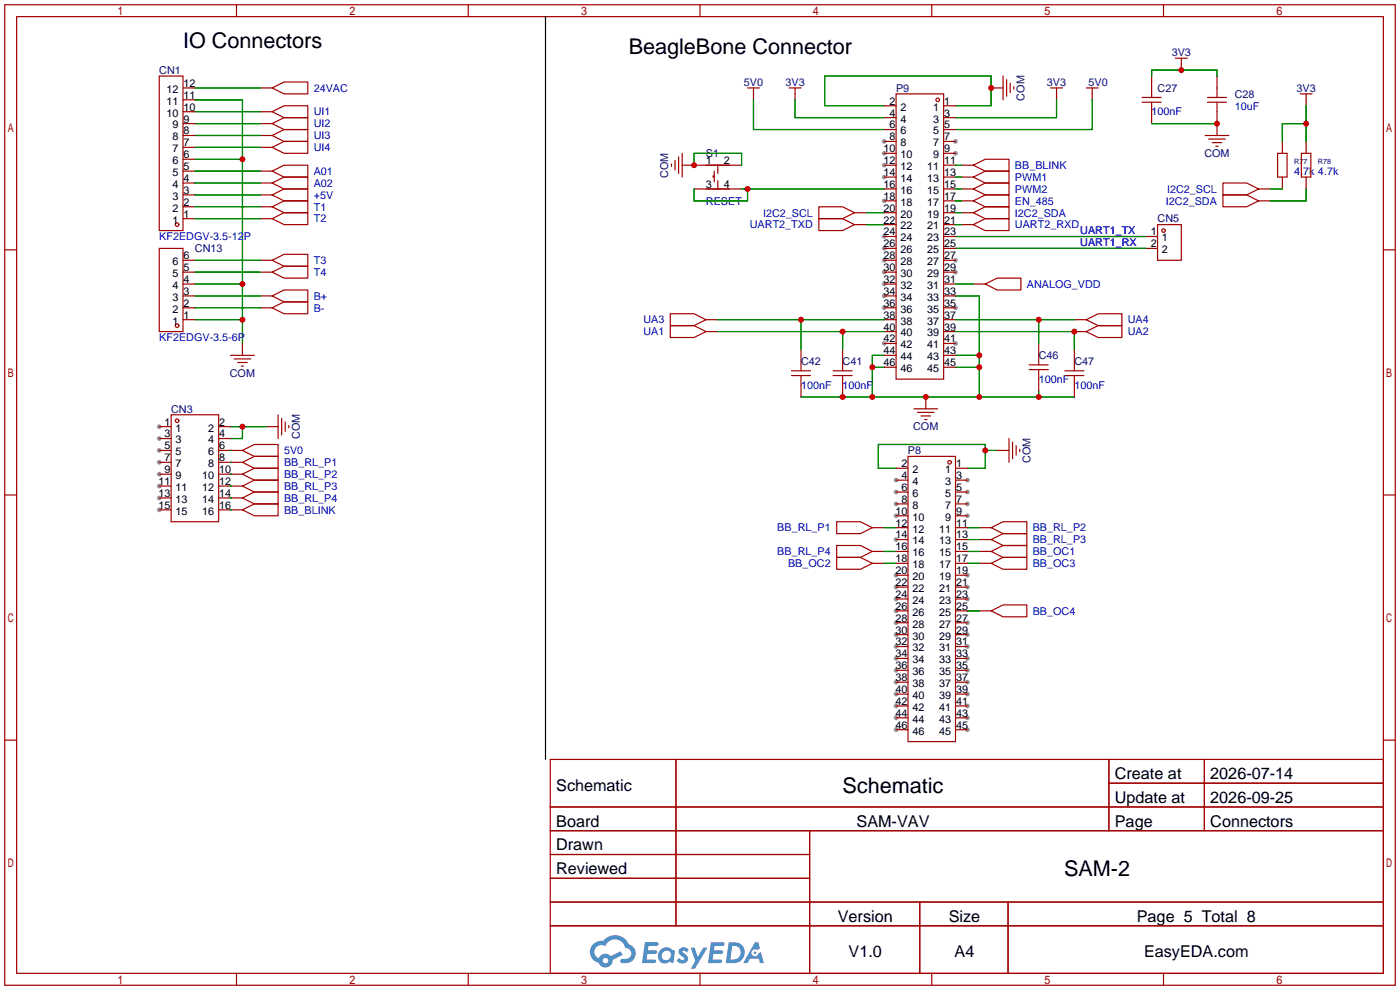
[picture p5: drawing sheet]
<svg xmlns="http://www.w3.org/2000/svg" width="299mm" height="212mm" viewBox="0 0 299 212" stroke-linecap="round" stroke-linejoin="round" font-family="sans-serif">
<g fill="#999">
<circle cx="189" cy="73.4" r=".51"/>
<circle cx="204.2" cy="30.2" r=".51"/>
<circle cx="204.2" cy="32.8" r=".51"/>
<circle cx="189" cy="65.8" r=".51"/>
<circle cx="189" cy="63.2" r=".51"/>
<circle cx="189" cy="60.7" r=".51"/>
<circle cx="189" cy="58.2" r=".51"/>
<circle cx="189" cy="55.6" r=".51"/>
<circle cx="189" cy="53.1" r=".51"/>
<circle cx="189" cy="50.5" r=".51"/>
<circle cx="204.2" cy="55.6" r=".51"/>
<circle cx="204.2" cy="58.2" r=".51"/>
<circle cx="189" cy="42.9" r=".51"/>
<circle cx="189" cy="37.8" r=".51"/>
<circle cx="204.2" cy="65.8" r=".51"/>
<circle cx="189" cy="35.3" r=".51"/>
<circle cx="189" cy="32.8" r=".51"/>
<circle cx="189" cy="30.2" r=".51"/>
<circle cx="204.2" cy="73.4" r=".51"/>
<circle cx="191.5" cy="156" r=".51"/>
<circle cx="206.8" cy="102.6" r=".51"/>
<circle cx="191.5" cy="153.4" r=".51"/>
<circle cx="206.8" cy="105.2" r=".51"/>
<circle cx="191.5" cy="150.9" r=".51"/>
<circle cx="206.8" cy="107.7" r=".51"/>
<circle cx="191.5" cy="148.3" r=".51"/>
<circle cx="206.8" cy="110.2" r=".51"/>
<circle cx="191.5" cy="145.8" r=".51"/>
<circle cx="191.5" cy="143.3" r=".51"/>
<circle cx="191.5" cy="140.7" r=".51"/>
<circle cx="191.5" cy="138.2" r=".51"/>
<circle cx="191.5" cy="135.6" r=".51"/>
<circle cx="206.8" cy="122.9" r=".51"/>
<circle cx="191.5" cy="133.1" r=".51"/>
<circle cx="206.8" cy="125.5" r=".51"/>
<circle cx="191.5" cy="130.6" r=".51"/>
<circle cx="206.8" cy="128" r=".51"/>
<circle cx="191.5" cy="128" r=".51"/>
<circle cx="191.5" cy="125.5" r=".51"/>
<circle cx="206.8" cy="133.1" r=".51"/>
<circle cx="191.5" cy="122.9" r=".51"/>
<circle cx="206.8" cy="135.6" r=".51"/>
<circle cx="206.8" cy="138.2" r=".51"/>
<circle cx="206.8" cy="140.7" r=".51"/>
<circle cx="191.5" cy="115.3" r=".51"/>
<circle cx="206.8" cy="143.3" r=".51"/>
<circle cx="206.8" cy="145.8" r=".51"/>
<circle cx="191.5" cy="110.2" r=".51"/>
<circle cx="206.8" cy="148.3" r=".51"/>
<circle cx="191.5" cy="107.7" r=".51"/>
<circle cx="206.8" cy="150.9" r=".51"/>
<circle cx="191.5" cy="105.2" r=".51"/>
<circle cx="206.8" cy="153.4" r=".51"/>
<circle cx="191.5" cy="102.6" r=".51"/>
<circle cx="206.8" cy="156" r=".51"/>
<circle cx="34" cy="91.2" r=".51"/>
<circle cx="34" cy="93.7" r=".51"/>
<circle cx="34" cy="96.3" r=".51"/>
<circle cx="34" cy="98.8" r=".51"/>
<circle cx="34" cy="101.3" r=".51"/>
<circle cx="34" cy="103.9" r=".51"/>
<circle cx="34" cy="106.4" r=".51"/>
<circle cx="34" cy="109" r=".51"/>
</g>
<g fill="none" stroke="#a10000" stroke-width=".25">
<path d="M1 1h297.2v209.6h-297.2zM3.6 3.6h292.1v204.4h-292.1zM50.5 1v2.6M100.1 1v2.6M149.6 1v2.6M199.1 1v2.6M248.7 1v2.6M1 53.4h2.6M295.7 53.4h2.5M1 105.8h2.6M295.7 105.8h2.5M1 158.2h2.6"/>
<path d="M295.7 158.2h2.5M117.6 162.3h178.1v45.7h-178.1zM117.6 172.5h178.1M117.6 177.5h178.1M144.5 162.3v35.6M173 177.5v30.5M237 162.3v15.2M237 167.4h58.7M257.4 162.3v15.2M117.6 182.6h55.4M117.6 192.8h178.1M117.6 187.7h55.4"/>
<path d="M117.6 197.9h178.1M196.6 192.8v15.2M215.4 192.8v15.2M50.5 208v2.6M100.1 208v2.6M149.6 208v2.6M199.1 208v2.6M248.7 208v2.6"/>
</g>
<g fill="#5487ff">
<path d="M145.3 202.7a1.3 1.3 0 0 1 1.9 .3l-.4 .6a.54 .54 0 0 0-.9-.2l.1 .2a1.34 1.34 0 0 1 .9 1.8 1.47 1.47 0 0 1-2.3-.1l.5-.6 .8 .5a.31 .31 0 0 0 .4-.3 .31 .31 0 0 0-.3-.4 1.12 1.12 0 0 1-.7-1.8z"/>
<path d="M147.6 202.5h.9l.6 2 1.2-2h.9l-2.7 4.6h-.9l1-1.7z"/>
<path d="M137.8 201.4h1.7a1.31 1.31 0 0 1 1.2 .2 .4 .4 0 0 1-.3 .5l-1.8 .1-.1 .9h1.6a.4 .4 0 0 1 .4 .4 .4 .4 0 0 1-.5 .4h-1.6l-.2 1.2h1.4a.46 .46 0 0 1 .5 0 .46 .46 0 0 1 .1 .5l-.4 .2h-2.6z"/>
<path d="M151.9 201.4h1.7a1.32 1.32 0 0 1 1.2 .2 .39 .39 0 0 1-.3 .5l-1.8 .1-.1 .9h1.6a.4 .4 0 0 1 .4 .4 .4 .4 0 0 1-.4 .4h-1.7l-.2 1.2h1.4a.46 .46 0 0 1 .5 0 .46 .46 0 0 1 .1 .5l-.4 .2h-2.6z"/>
<path d="M161.3 201.4h.8l.3 1.3-.6 .4a.75 .75 0 0 0-1.1 .3 .75 .75 0 0 0 .5 1 .75 .75 0 0 0 .9-.7l.5-.2 .6 2.3h-.8l-.3-.9h-1.8l-.5 .9h-1z"/>
<path d="M155.7 201.4l-.6 4.4h1.5a2.27 2.27 0 0 0 2.6-2.2 2.27 2.27 0 0 0-2.7-2.2zM156.5 202.1a1.5 1.5 0 0 1 1.8 1.6 1.5 1.5 0 0 1-1.9 1.4h-.3z"/>
<path d="M141.2 203a1.6 1.6 0 0 0-.3 2.3 1.6 1.6 0 0 0 2.3 .2l.7 .3 .3-2.4-.1-.3-.5-.1a1.58 1.58 0 0 0-2.4 0zM141.8 203.5a.98 .98 0 0 1 1.6 .4 .98 .98 0 0 1-1.1 1.3 .94 .94 0 0 1-.9-.7 .94 .94 0 0 1 .4-1z"/>
<path d="M126.8 201.8a2.37 2.37 0 0 0 1.1 4 1.54 1.54 0 0 0 1.8 1 1.54 1.54 0 0 0 1.2-1.6l2.2-1.1-.5-.8-2 1a1.57 1.57 0 0 0-2.7 .5 1.5 1.5 0 0 1-.7-2.1 1.5 1.5 0 0 1 2.2-.5 2.23 2.23 0 0 1 2.3-1.4 2.23 2.23 0 0 1 2 1.8 1.16 1.16 0 0 1 1.2 1.1 1.16 1.16 0 0 1-1.1 1.2h-.7a.47 .47 0 0 0-.5 .4 .47 .47 0 0 0 .4 .5 2.17 2.17 0 0 0 2.5-.9 2.17 2.17 0 0 0-.3-2.7l-.8-.4a3.2 3.2 0 0 0-5.5-.7l-1.1 .1zM128.8 205.3a.6 .6 0 0 1 1.2 0 .6 .6 0 0 1-1.2 0z"/>
<circle cx="161.4" cy="203.6" r=".28"/>
</g>
<g fill="none" stroke="#008700" stroke-width=".25">
<path d="M41.7 18.8h13.9M246.1 16.3v-1.3h14v1.3M41.7 26.4h13.9M41.7 21.3h10.1v52.1M41.7 34h10.1M41.7 31.5h13.9M41.7 29h13.9M41.7 23.9h13.9M41.7 36.6h13.9M41.7 39.1h13.9M148.3 35.3v-2.5h10.2v2.5M161 21.3v6.4h28"/>
<path d="M169.9 21.3v3.8h19.1M189 22.6h-12.7v-6.3h35.5v6.3h-7.6M204.2 37.8h1.3M204.2 35.3h1.3M225.8 21.3v3.8h-21.6M233.4 21.3v6.4h-29.2M246.1 26.4h14M279.1 26.4h-5v3.8M279.1 22.6v7.6M41.7 41.7h13.9M41.7 44.2h13.9M41.7 46.7h13.9"/>
<path d="M41.7 55.6h13.9M41.7 58.2h13.9M148.3 40.4v2.5h11.5v-2.5M158.5 40.4h30.5M185.2 45.5h3.8M185.2 48h3.8M204.2 40.4h1.3M204.2 42.9h1.3M204.2 50.5h40.7M204.2 53.1h40.7M204.2 45.5h1.3M204.2 48h1.3"/>
<path d="M271.5 40.4h2.6M279.1 40.4v2.5h-7.6M41.7 63.2h13.9M41.7 60.7h10.1M41.7 68.3h10.1M41.7 65.8h13.9M153.4 68.3h35.6M153.4 70.9h35.6M171.2 68.3v6.4M180.1 70.9v3.8M186.4 78.5h2.6M189 75.9h-2.6v8.9"/>
<path d="M204.2 78.5h5.1M204.2 75.9h5.1M204.2 63.2h5.1v21.6M204.2 60.7h3.8M204.2 68.3h25.4M204.2 70.9h25.4v3.8M222 68.3v5.1M49.3 96.3h.1M49.3 98.8h.1M49.3 91.2h7.6M51.8 91.2v2.5h-2.5M171.2 84.8h58.4"/>
<path d="M210.6 96.3h2.5M222 83.6v1.2M49.3 101.3h.1M49.3 103.9h.1M49.3 106.4h.1M49.3 109h.1M189 112.8h2.5M189 117.9h2.5M191.5 100.1h-3.8v-5.1h22.9v5.1h-3.8M206.8 112.8h2.5M206.8 117.9h2.5M206.8 115.3h2.5"/>
<path d="M189 120.4h2.5M206.8 120.4h2.5M206.8 130.6h2.5"/>
</g>
<g fill="none" stroke="#a10000" stroke-width=".25">
<path d="M34 16.3h5.1v33h-5.1zM39.1 18.8h2.6M55.6 18.8h2.6M58.2 18.8l2.5-1.3h5.1v2.6h-5.1zM159.8 18.8h2.5M161 18.8v2.5M168.7 18.8h2.5M169.9 18.8v2.5M211.8 18.8h2.6M214.4 16.3v5M215.1 17v3.6M215.9 17.8v2"/>
<path d="M216.7 18.5v.6M224.5 18.8h2.6M225.8 18.8v2.5M232.2 18.8h2.5M233.4 18.8v2.5M246.1 16.3v4.5M251.2 12.4h2.5M252.5 12.4v2.6M260.1 16.3v4.5M39.1 23.9h2.6M39.1 26.4h2.6M39.1 29h2.6"/>
<path d="M39.1 31.5h2.6M39.1 36.6h2.6M39.1 39.1h2.6M39.1 34h2.6M39.1 21.3h2.6M55.6 23.9h2.6M55.6 26.4h2.6M55.6 29h2.6M55.6 31.5h2.6M55.6 36.6h2.6M55.6 39.1h2.6M58.2 23.9l2.5-1.3h5.1v2.5h-5.1z"/>
<path d="M58.2 26.4l2.5-1.3h5.1v2.6h-5.1zM58.2 29l2.5-1.3h5.1v2.5h-5.1zM58.2 31.5l2.5-1.3h5.1v2.6h-5.1zM58.2 36.6l2.5-1.3h5.1v2.5h-5.1zM58.2 39.1l2.5-1.3h5.1v2.6h-5.1zM143.5 35.1v.5M144.3 34.3v2M145 33.5v3.6M145.8 35.3h12.7M145.8 32.8v5M152.7 37.6h-.3v.2h.3M152.7 36.6v2.3"/>
<path d="M153.4 35.3v1.8M153.4 38.6v1.8M189 35.3h2.5M189 22.6h2.5M189 25.1h2.5M189 27.7h2.5M189 30.2h2.5M189 32.8h2.5M189 37.8h2.5M191.5 20.1h10.2v60.9h-10.2zM201.7 35.3h2.5M201.7 22.6h2.5"/>
<path d="M201.7 25.1h2.5M201.7 27.7h2.5M201.7 30.2h2.5M201.7 32.8h2.5M201.7 37.8h2.5M205.5 35.3h2.5M205.5 37.8h2.5M208 37.8l2.6-1.2h5v2.5h-5zM208 35.3l2.6-1.3h5v2.6h-5zM244.1 21.8h4.1M244.1 20.8h4.1M246.1 21.8v4.6"/>
<path d="M257.6 29h5M258.1 21.8h4M258.1 20.8h4M258.3 29.7h3.6M259.1 30.5h2M259.8 31.2h.5M260.1 21.8v7.2M261.4 39.1h5l2.6 1.3-2.6 1.3h-5zM273 32.8h2.1v5h-2.1zM274.1 30.2v2.6M274.1 37.8v2.6M277.9 20.1h2.5"/>
<path d="M278.1 32.8h2.1v5h-2.1zM279.1 20.1v2.5M279.1 30.2v2.6M279.1 37.8v2.6M34 53.1h5.1v17.8h-5.1zM39.1 44.2h2.6M39.1 46.7h2.6M39.1 55.6h2.6M39.1 58.2h2.6M39.1 41.7h2.6M55.6 44.2h2.6M55.6 46.7h2.6"/>
<path d="M55.6 55.6h2.6M55.6 58.2h2.6M55.6 41.7h2.6M58.2 44.2l2.5-1.3h5.1v2.6h-5.1zM58.2 46.7l2.5-1.2h5.1v2.5h-5.1zM58.2 55.6l2.5-1.2h5.1v2.5h-5.1zM58.2 58.2l2.5-1.3h5.1v2.5h-5.1zM58.2 41.7l2.5-1.3h5.1v2.5h-5.1zM148.3 40.4h10.2M175 44.2h5.1l2.5 1.3-2.5 1.2h-5.1zM175 46.7h5.1l2.5 1.3-2.5 1.3h-5.1zM182.6 45.5h2.6"/>
<path d="M182.6 48h2.6M189 45.5h2.5M189 55.6h2.5M189 58.2h2.5M189 40.4h2.5M189 50.5h2.5M189 53.1h2.5M189 48h2.5M189 42.9h2.5M201.7 45.5h2.5M201.7 55.6h2.5M201.7 58.2h2.5"/>
<path d="M201.7 40.4h2.5M201.7 50.5h2.5M201.7 53.1h2.5M201.7 48h2.5M201.7 42.9h2.5M205.5 45.5h2.5M205.5 40.4h2.5M205.5 48h2.5M205.5 42.9h2.5M208 45.5l2.6-1.3h5v2.5h-5zM208 48l2.6-1.3h5v2.6h-5zM208 42.9l2.6-1.2h5v2.5h-5z"/>
<path d="M208 40.4l2.6-1.3h5v2.6h-5zM244.9 50.5h2.5M244.9 53.1h2.5M247.4 48h5.1v7.6h-5.1zM261.4 41.7h5l2.6 1.2-2.6 1.3h-5zM269 40.4h2.5M269 42.9h2.5M39.1 63.2h2.6M39.1 65.8h2.6M39.1 68.3h2.6M39.1 60.7h2.6M49.3 75.9h5.1"/>
<path d="M50 76.7h3.6M50.8 77.5h2M51.6 78.2h.5M51.8 73.4v2.5M55.6 63.2h2.6M55.6 65.8h2.6M58.2 63.2l2.5-1.2h5.1v2.5h-5.1zM58.2 65.8l2.5-1.3h5.1v2.6h-5.1zM143.3 69.6h5l2.6 1.3-2.6 1.2h-5zM143.3 67.1h5l2.6 1.2-2.6 1.3h-5zM150.9 70.9h2.5M150.9 68.3h2.5"/>
<path d="M169.2 79.2h4M171.2 74.7v4.5M178.1 79.2h4M180.1 74.7v4.5M189 63.2h2.5M189 65.8h2.5M189 78.5h2.5M189 75.9h2.5M189 73.4h2.5M189 70.9h2.5M189 68.3h2.5M189 60.7h2.5"/>
<path d="M201.7 63.2h2.5M201.7 65.8h2.5M201.7 78.5h2.5M201.7 75.9h2.5M201.7 73.4h2.5M201.7 70.9h2.5M201.7 68.3h2.5M201.7 60.7h2.5M208 60.7h2.6M210.6 60.7l2.5-1.3h5.1v2.6h-5.1zM220 79h4M220 78h4"/>
<path d="M222 73.4v4.6M222 79v4.6M227.6 79.2h4M229.6 70.9h2.6M229.6 68.3h2.6M229.6 74.7v4.5M232.2 68.3l2.5-1.2h5.1v2.5h-5.1zM232.2 70.9l2.5-1.3h5.1v2.5h-5.1zM34 91.2h2.6M34 96.3h2.6M34 98.8h2.6M34 93.7h2.6"/>
<path d="M36.6 88.6h10.1v22.9h-10.1zM46.7 91.2h2.6M46.7 96.3h5.1M46.7 98.8h5.1M46.7 93.7h2.6M51.8 96.3l2.6-1.3h5v2.5h-5zM51.8 98.8l2.6-1.3h5v2.6h-5zM56.9 91.2h2.5M59.4 88.6v5.1M60.2 89.4v3.6M61 90.2v2M61.7 90.9v.5"/>
<path d="M169.2 80.3h4M171.2 80.3v4.5M178.1 80.3h4M180.1 80.3v4.5M194.1 97.5h10.1v61h-10.1zM195.3 87.4h5.1M196.1 88.1h3.5M196.8 88.9h2.1M197.6 89.7h.5M197.9 84.8v2.6M213.1 96.3h2.5M215.6 93.7v5.1"/>
<path d="M216.4 94.5v3.5M217.2 95.2v2.1M217.9 96v.5M227.6 80.3h4M229.6 80.3v4.5M34 101.3h2.6M34 103.9h2.6M34 106.4h2.6M34 109h2.6M46.7 101.3h5.1M46.7 103.9h5.1M46.7 106.4h5.1"/>
<path d="M46.7 109h5.1M51.8 101.3l2.6-1.2h5v2.5h-5zM51.8 103.9l2.6-1.3h5v2.6h-5zM51.8 106.4l2.6-1.2h5v2.5h-5zM51.8 109l2.6-1.3h5v2.5h-5zM178.8 119.1h5.1l2.5 1.3-2.5 1.3h-5.1zM178.8 111.5h5.1l2.5 1.3-2.5 1.2h-5.1zM178.8 116.6h5.1l2.5 1.3-2.5 1.2h-5.1zM186.4 117.9h2.6M186.4 112.8h2.6M191.5 117.9h2.6M191.5 112.8h2.6"/>
<path d="M191.5 115.3h2.6M191.5 100.1h2.6M191.5 102.6h2.6M191.5 105.2h2.6M191.5 107.7h2.6M191.5 110.2h2.6M204.2 117.9h2.6M204.2 112.8h2.6M204.2 115.3h2.6M204.2 100.1h2.6M204.2 102.6h2.6M204.2 105.2h2.6"/>
<path d="M204.2 107.7h2.6M204.2 110.2h2.6M209.3 117.9h2.5M209.3 112.8h2.5M209.3 115.3h2.5M211.8 117.9l2.6-1.3h5.1v2.5h-5.1zM211.8 112.8l2.6-1.3h5.1v2.5h-5.1zM211.8 115.3l2.6-1.3h5.1v2.6h-5.1zM186.4 120.4h2.6M191.5 120.4h2.6M191.5 130.6h2.6M191.5 138.2h2.6"/>
<path d="M191.5 135.6h2.6M191.5 122.9h2.6M191.5 133.1h2.6M191.5 125.5h2.6M191.5 128h2.6M204.2 120.4h2.6M204.2 130.6h2.6M204.2 138.2h2.6M204.2 135.6h2.6M204.2 122.9h2.6M204.2 133.1h2.6M204.2 125.5h2.6"/>
<path d="M204.2 128h2.6M209.3 120.4h2.5M209.3 130.6h2.5M211.8 120.4l2.6-1.3h5.1v2.6h-5.1zM211.8 130.6l2.6-1.3h5.1v2.5h-5.1zM191.5 156h2.6M191.5 153.4h2.6M191.5 150.9h2.6M191.5 148.3h2.6M191.5 145.8h2.6M191.5 143.3h2.6M191.5 140.7h2.6"/>
<path d="M204.2 156h2.6M204.2 153.4h2.6M204.2 150.9h2.6M204.2 148.3h2.6M204.2 145.8h2.6M204.2 143.3h2.6M204.2 140.7h2.6"/>
<circle cx="200.4" cy="21.3" r=".38"/>
<circle cx="37.8" cy="48" r=".38"/>
<circle cx="248.7" cy="49.3" r=".38"/>
<circle cx="37.8" cy="69.6" r=".38"/>
<circle cx="37.8" cy="89.9" r=".38"/>
<circle cx="202.9" cy="98.8" r=".38"/>
</g>
<path d="M116.6 3.6v158.7" fill="none" stroke="#000" stroke-width=".25"/>
<g fill="#c00">
<circle cx="210.6" cy="96.3" r=".63"/>
<circle cx="211.8" cy="18.8" r=".63"/>
<circle cx="186.4" cy="84.8" r=".63"/>
<circle cx="186.4" cy="78.5" r=".63"/>
<circle cx="197.9" cy="84.8" r=".63"/>
<circle cx="209.3" cy="84.8" r=".63"/>
<circle cx="209.3" cy="78.5" r=".63"/>
<circle cx="209.3" cy="75.9" r=".63"/>
<circle cx="222" cy="84.8" r=".63"/>
<circle cx="180.1" cy="84.8" r=".63"/>
<circle cx="252.5" cy="15" r=".63"/>
<circle cx="260.1" cy="26.4" r=".63"/>
<circle cx="51.8" cy="34" r=".63"/>
<circle cx="51.8" cy="60.7" r=".63"/>
<circle cx="51.8" cy="68.3" r=".63"/>
<circle cx="159.8" cy="40.4" r=".63"/>
<circle cx="148.3" cy="35.3" r=".63"/>
<circle cx="279.1" cy="26.4" r=".63"/>
<circle cx="51.8" cy="91.2" r=".63"/>
<circle cx="171.2" cy="68.3" r=".63"/>
<circle cx="180.1" cy="70.9" r=".63"/>
<circle cx="222" cy="68.3" r=".63"/>
<circle cx="229.6" cy="70.9" r=".63"/>
</g>
<g font-size="4.6">
<text x="39.1" y="10.3">IO Connectors</text>
<text x="134.4" y="11.5">BeagleBone Connector</text>
<text x="180.1" y="169.4">Schematic</text>
<text x="227.4" y="187.2">SAM-2</text>
</g>
<g font-size="3.5">
<text x="238.3" y="166.5">Create at</text>
<text x="258.7" y="166.5">2026-07-14</text>
<text x="118.9" y="169.1">Schematic</text>
<text x="238.3" y="171.6">Update at</text>
<text x="258.7" y="171.6">2026-09-25</text>
<text x="118.9" y="176.7">Board</text>
<text x="183.1" y="176.7">SAM-VAV</text>
<text x="238.3" y="176.7">Page</text>
<text x="258.7" y="176.7">Connectors</text>
<text x="118.9" y="181.8">Drawn</text>
<text x="118.9" y="186.8">Reviewed</text>
<text x="179.1" y="197">Version</text>
<text x="202.8" y="197">Size</text>
<text x="243" y="197">Page 5 Total 8</text>
<text x="181.4" y="204.6">V1.0</text>
<text x="204" y="204.6">A4</text>
<text x="244.5" y="204.6">EasyEDA.com</text>
</g>
<g font-size="2.3" fill="#000080">
<text x="250.4" y="12">3V3</text>
<text x="34" y="15.8">CN1</text>
<text x="159" y="18.3">5V0</text>
<text x="167.9" y="18.3">3V3</text>
<text x="191.5" y="19.6">P9</text>
<text x="219" y="21.5" transform="rotate(-90 219 21.5)">COM</text>
<text x="223.8" y="18.3">3V3</text>
<text x="232.6" y="18.3">5V0</text>
<text x="247.4" y="19.6">C27</text>
<text x="263.9" y="20.9">C28</text>
<text x="277.1" y="19.6">3V3</text>
<text x="150.9" y="33.6">S1</text>
<text x="257.4" y="33.6">COM</text>
<text x="142.8" y="38" transform="rotate(-90 142.8 38)">COM</text>
<text x="247.4" y="47.5">CN5</text>
<text x="41.7" y="53.9">CN13</text>
<text x="222" y="76.8">C46</text>
<text x="49.1" y="80.6">COM</text>
<text x="171.2" y="78">C42</text>
<text x="180.1" y="78">C41</text>
<text x="229.6" y="78">C47</text>
<text x="36.6" y="88.2">CN3</text>
<text x="64.1" y="93.9" transform="rotate(-90 64.1 93.9)">COM</text>
<text x="195.2" y="92">COM</text>
<text x="194.1" y="97.1">P8</text>
<text x="220.3" y="99" transform="rotate(-90 220.3 99)">COM</text>
</g>
<g font-size="2.3">
<text x="35.6" y="22.4">11</text>
<text x="35.6" y="19.8">12</text>
<text x="39.2" y="23.6">10</text>
<text x="39.2" y="21.1">11</text>
<text x="39.2" y="18.6">12</text>
<text x="190.1" y="22.4">2</text>
<text x="192.5" y="23.6">2</text>
<text x="199.5" y="23.6">1</text>
<text x="201.8" y="22.4">1</text>
<text x="35.6" y="24.9">10</text>
<text x="36.9" y="30">8</text>
<text x="36.9" y="27.5">9</text>
<text x="39.2" y="28.7">8</text>
<text x="39.2" y="26.2">9</text>
<text x="190.1" y="30">8</text>
<text x="190.1" y="27.5">6</text>
<text x="190.1" y="24.9">4</text>
<text x="192.5" y="28.7">6</text>
<text x="192.5" y="26.2">4</text>
<text x="199.5" y="26.2">3</text>
<text x="199.5" y="28.7">5</text>
<text x="201.8" y="24.9">3</text>
<text x="201.8" y="27.5">5</text>
<text x="201.8" y="30">7</text>
<text x="36.9" y="35.1">6</text>
<text x="36.9" y="32.5">7</text>
<text x="39.2" y="33.8">6</text>
<text x="39.2" y="31.3">7</text>
<text x="150.9" y="35.1">1</text>
<text x="154.7" y="35.1">2</text>
<text x="188.8" y="35.1">12</text>
<text x="188.8" y="32.5">10</text>
<text x="192.5" y="33.8">10</text>
<text x="192.5" y="31.3">8</text>
<text x="199.5" y="31.3">7</text>
<text x="199.5" y="33.8">9</text>
<text x="201.8" y="32.5">9</text>
<text x="201.8" y="35.1">11</text>
<text x="36.9" y="40.2">4</text>
<text x="36.9" y="37.6">5</text>
<text x="39.2" y="41.4">3</text>
<text x="39.2" y="38.9">4</text>
<text x="39.2" y="36.3">5</text>
<text x="150.9" y="40.2">3</text>
<text x="154.7" y="40.2">4</text>
<text x="188.8" y="40.2">16</text>
<text x="188.8" y="37.6">14</text>
<text x="192.5" y="41.4">16</text>
<text x="192.5" y="38.9">14</text>
<text x="192.5" y="36.3">12</text>
<text x="198.2" y="36.3">11</text>
<text x="198.2" y="38.9">13</text>
<text x="198.2" y="41.4">15</text>
<text x="201.8" y="37.6">13</text>
<text x="201.8" y="40.2">15</text>
<text x="36.9" y="47.8">1</text>
<text x="36.9" y="45.2">2</text>
<text x="36.9" y="42.7">3</text>
<text x="39.2" y="46.5">1</text>
<text x="39.2" y="44">2</text>
<text x="188.8" y="47.8">22</text>
<text x="188.8" y="45.2">20</text>
<text x="188.8" y="42.7">18</text>
<text x="192.5" y="46.5">20</text>
<text x="192.5" y="44">18</text>
<text x="198.2" y="44">17</text>
<text x="198.2" y="46.5">19</text>
<text x="201.8" y="42.7">17</text>
<text x="201.8" y="45.2">19</text>
<text x="201.8" y="47.8">21</text>
<text x="188.8" y="52.9">26</text>
<text x="188.8" y="50.3">24</text>
<text x="192.5" y="51.6">24</text>
<text x="192.5" y="49">22</text>
<text x="198.2" y="49">21</text>
<text x="198.2" y="51.6">23</text>
<text x="201.8" y="50.3">23</text>
<text x="201.8" y="52.9">25</text>
<text x="246" y="50.3">1</text>
<text x="246" y="52.9">2</text>
<text x="248.3" y="51.6">1</text>
<text x="36.9" y="59.2">5</text>
<text x="36.9" y="56.7">6</text>
<text x="39.2" y="57.9">5</text>
<text x="39.2" y="55.4">6</text>
<text x="188.8" y="57.9">30</text>
<text x="188.8" y="55.4">28</text>
<text x="192.5" y="59.2">30</text>
<text x="192.5" y="56.7">28</text>
<text x="192.5" y="54.1">26</text>
<text x="198.2" y="54.1">25</text>
<text x="198.2" y="56.7">27</text>
<text x="198.2" y="59.2">29</text>
<text x="201.8" y="55.4">27</text>
<text x="201.8" y="57.9">29</text>
<text x="248.3" y="54.1">2</text>
<text x="36.9" y="64.3">3</text>
<text x="36.9" y="61.7">4</text>
<text x="39.2" y="65.6">2</text>
<text x="39.2" y="63">3</text>
<text x="39.2" y="60.5">4</text>
<text x="188.8" y="65.6">36</text>
<text x="188.8" y="63">34</text>
<text x="188.8" y="60.5">32</text>
<text x="192.5" y="64.3">34</text>
<text x="192.5" y="61.7">32</text>
<text x="198.2" y="61.7">31</text>
<text x="198.2" y="64.3">33</text>
<text x="201.8" y="60.5">31</text>
<text x="201.8" y="63">33</text>
<text x="201.8" y="65.6">35</text>
<text x="36.9" y="69.4">1</text>
<text x="36.9" y="66.8">2</text>
<text x="39.2" y="68.1">1</text>
<text x="188.8" y="70.6">40</text>
<text x="188.8" y="68.1">38</text>
<text x="192.5" y="71.9">40</text>
<text x="192.5" y="69.4">38</text>
<text x="192.5" y="66.8">36</text>
<text x="198.2" y="66.8">35</text>
<text x="198.2" y="69.4">37</text>
<text x="198.2" y="71.9">39</text>
<text x="201.8" y="68.1">37</text>
<text x="201.8" y="70.6">39</text>
<text x="188.8" y="75.7">44</text>
<text x="188.8" y="73.2">42</text>
<text x="192.5" y="77">44</text>
<text x="192.5" y="74.4">42</text>
<text x="198.2" y="74.4">41</text>
<text x="198.2" y="77">43</text>
<text x="201.8" y="73.2">41</text>
<text x="201.8" y="75.7">43</text>
<text x="188.8" y="78.3">46</text>
<text x="192.5" y="79.5">46</text>
<text x="198.2" y="79.5">45</text>
<text x="201.8" y="78.3">45</text>
<text x="35.2" y="91">1</text>
<text x="35.2" y="93.5">3</text>
<text x="37.5" y="92.2">1</text>
<text x="37.5" y="94.8">3</text>
<text x="44.5" y="94.8">4</text>
<text x="44.5" y="92.2">2</text>
<text x="46.9" y="93.5">4</text>
<text x="46.9" y="91">2</text>
<text x="35.2" y="96">5</text>
<text x="35.2" y="98.6">7</text>
<text x="35.2" y="101.1">9</text>
<text x="37.5" y="97.3">5</text>
<text x="37.5" y="99.8">7</text>
<text x="44.5" y="99.8">8</text>
<text x="44.5" y="97.3">6</text>
<text x="46.9" y="101.1">10</text>
<text x="46.9" y="98.6">8</text>
<text x="46.9" y="96">6</text>
<text x="192.6" y="99.8">2</text>
<text x="195" y="101.1">2</text>
<text x="202" y="101.1">1</text>
<text x="204.3" y="99.8">1</text>
<text x="33.9" y="103.7">11</text>
<text x="33.9" y="106.2">13</text>
<text x="37.5" y="102.4">9</text>
<text x="37.5" y="104.9">11</text>
<text x="37.5" y="107.5">13</text>
<text x="43.2" y="107.5">14</text>
<text x="43.2" y="104.9">12</text>
<text x="43.2" y="102.4">10</text>
<text x="46.9" y="106.2">14</text>
<text x="46.9" y="103.7">12</text>
<text x="192.6" y="107.5">8</text>
<text x="192.6" y="104.9">6</text>
<text x="192.6" y="102.4">4</text>
<text x="195" y="106.2">6</text>
<text x="195" y="103.7">4</text>
<text x="202" y="103.7">3</text>
<text x="202" y="106.2">5</text>
<text x="204.3" y="102.4">3</text>
<text x="204.3" y="104.9">5</text>
<text x="204.3" y="107.5">7</text>
<text x="33.9" y="108.7">15</text>
<text x="37.5" y="110">15</text>
<text x="43.2" y="110">16</text>
<text x="46.9" y="108.7">16</text>
<text x="191.4" y="112.5">12</text>
<text x="191.4" y="110">10</text>
<text x="195" y="113.8">12</text>
<text x="195" y="111.3">10</text>
<text x="195" y="108.7">8</text>
<text x="200.7" y="113.8">11</text>
<text x="202" y="108.7">7</text>
<text x="202" y="111.3">9</text>
<text x="204.3" y="110">9</text>
<text x="204.3" y="112.5">11</text>
<text x="191.4" y="117.6">16</text>
<text x="191.4" y="115.1">14</text>
<text x="195" y="118.9">16</text>
<text x="195" y="116.4">14</text>
<text x="200.7" y="116.4">13</text>
<text x="200.7" y="118.9">15</text>
<text x="204.3" y="115.1">13</text>
<text x="204.3" y="117.6">15</text>
<text x="191.4" y="125.2">22</text>
<text x="191.4" y="122.7">20</text>
<text x="191.4" y="120.2">18</text>
<text x="195" y="124">20</text>
<text x="195" y="121.4">18</text>
<text x="200.7" y="121.4">17</text>
<text x="200.7" y="124">19</text>
<text x="204.3" y="120.2">17</text>
<text x="204.3" y="122.7">19</text>
<text x="204.3" y="125.2">21</text>
<text x="191.4" y="130.3">26</text>
<text x="191.4" y="127.8">24</text>
<text x="195" y="131.6">26</text>
<text x="195" y="129.1">24</text>
<text x="195" y="126.5">22</text>
<text x="200.7" y="126.5">21</text>
<text x="200.7" y="129.1">23</text>
<text x="200.7" y="131.6">25</text>
<text x="204.3" y="127.8">23</text>
<text x="204.3" y="130.3">25</text>
<text x="191.4" y="137.9">32</text>
<text x="191.4" y="135.4">30</text>
<text x="191.4" y="132.9">28</text>
<text x="195" y="136.7">30</text>
<text x="195" y="134.1">28</text>
<text x="200.7" y="134.1">27</text>
<text x="200.7" y="136.7">29</text>
<text x="204.3" y="132.9">27</text>
<text x="204.3" y="135.4">29</text>
<text x="204.3" y="137.9">31</text>
<text x="191.4" y="143">36</text>
<text x="191.4" y="140.5">34</text>
<text x="195" y="141.8">34</text>
<text x="195" y="139.2">32</text>
<text x="200.7" y="139.2">31</text>
<text x="200.7" y="141.8">33</text>
<text x="204.3" y="140.5">33</text>
<text x="204.3" y="143">35</text>
<text x="191.4" y="148.1">40</text>
<text x="191.4" y="145.6">38</text>
<text x="195" y="149.4">40</text>
<text x="195" y="146.8">38</text>
<text x="195" y="144.3">36</text>
<text x="200.7" y="144.3">35</text>
<text x="200.7" y="146.8">37</text>
<text x="200.7" y="149.4">39</text>
<text x="204.3" y="145.6">37</text>
<text x="204.3" y="148.1">39</text>
<text x="191.4" y="155.7">46</text>
<text x="191.4" y="153.2">44</text>
<text x="191.4" y="150.6">42</text>
<text x="195" y="154.5">44</text>
<text x="195" y="151.9">42</text>
<text x="200.7" y="151.9">41</text>
<text x="200.7" y="154.5">43</text>
<text x="204.3" y="150.6">41</text>
<text x="204.3" y="153.2">43</text>
<text x="204.3" y="155.7">45</text>
<text x="195" y="157">46</text>
<text x="200.7" y="157">45</text>
</g>
<g font-size="2.3" fill="#00f">
<text x="67.1" y="19.6">24VAC</text>
<text x="263.9" y="23.4">10uF</text>
<text x="67.1" y="24.7">UI1</text>
<text x="67.1" y="27.2">UI2</text>
<text x="67.1" y="29.8">UI3</text>
<text x="246.1" y="24.7">100nF</text>
<text x="67.1" y="32.3">UI4</text>
<text x="67.1" y="37.4">A01</text>
<text x="67.1" y="39.9">A02</text>
<text x="216.9" y="38.7">PWM1</text>
<text x="216.9" y="41.2">PWM2</text>
<text x="216.9" y="36.1">BB_BLINK</text>
<text x="249.4" y="41.2">I2C2_SCL</text>
<text x="276.6" y="37.4">4.7k 4.7k</text>
<text x="67.1" y="45">T1</text>
<text x="67.1" y="47.5">T2</text>
<text x="67.1" y="42.5">+5V</text>
<text x="150.9" y="43.7">RESET</text>
<text x="163.1" y="46.3">I2C2_SCL</text>
<text x="216.9" y="46.3">I2C2_SDA</text>
<text x="216.9" y="43.7">EN_485</text>
<text x="249.2" y="43.7">I2C2_SDA</text>
<text x="34" y="51.4">KF2EDGV-3.5-12P</text>
<text x="160.3" y="48.8">UART2_TXD</text>
<text x="216.9" y="48.8">UART2_RXD</text>
<text x="230.9" y="50.1">UART1_TX</text>
<text x="230.9" y="52.6">UART1_RX</text>
<text x="67.1" y="56.4">T3</text>
<text x="67.1" y="59">T4</text>
<text x="67.1" y="64.1">B+</text>
<text x="219.5" y="61.5">ANALOG_VDD</text>
<text x="67.1" y="66.6">B-</text>
<text x="137.5" y="71.7">UA1</text>
<text x="137.5" y="69.1">UA3</text>
<text x="241" y="69.1">UA4</text>
<text x="241" y="71.7">UA2</text>
<text x="34" y="72.9">KF2EDGV-3.5-6P</text>
<text x="171.2" y="83.1">100nF</text>
<text x="180.1" y="83.1">100nF</text>
<text x="222" y="81.8">100nF</text>
<text x="229.6" y="83.1">100nF</text>
<text x="60.7" y="97.1">5V0</text>
<text x="60.7" y="99.6">BB_RL_P1</text>
<text x="60.7" y="102.2">BB_RL_P2</text>
<text x="60.7" y="104.7">BB_RL_P3</text>
<text x="60.7" y="107.2">BB_RL_P4</text>
<text x="60.7" y="109.8">BB_BLINK</text>
<text x="166.1" y="113.6">BB_RL_P1</text>
<text x="220.7" y="113.6">BB_RL_P2</text>
<text x="166.1" y="118.7">BB_RL_P4</text>
<text x="220.7" y="118.7">BB_OC1</text>
<text x="220.7" y="116.1">BB_RL_P3</text>
<text x="168.4" y="121.2">BB_OC2</text>
<text x="220.7" y="121.2">BB_OC3</text>
<text x="220.7" y="131.4">BB_OC4</text>
</g>
<g font-size="1.6" fill="#000080">
<text x="276.6" y="35">R77</text>
<text x="281.7" y="35">R78</text>
</g>
</svg>
